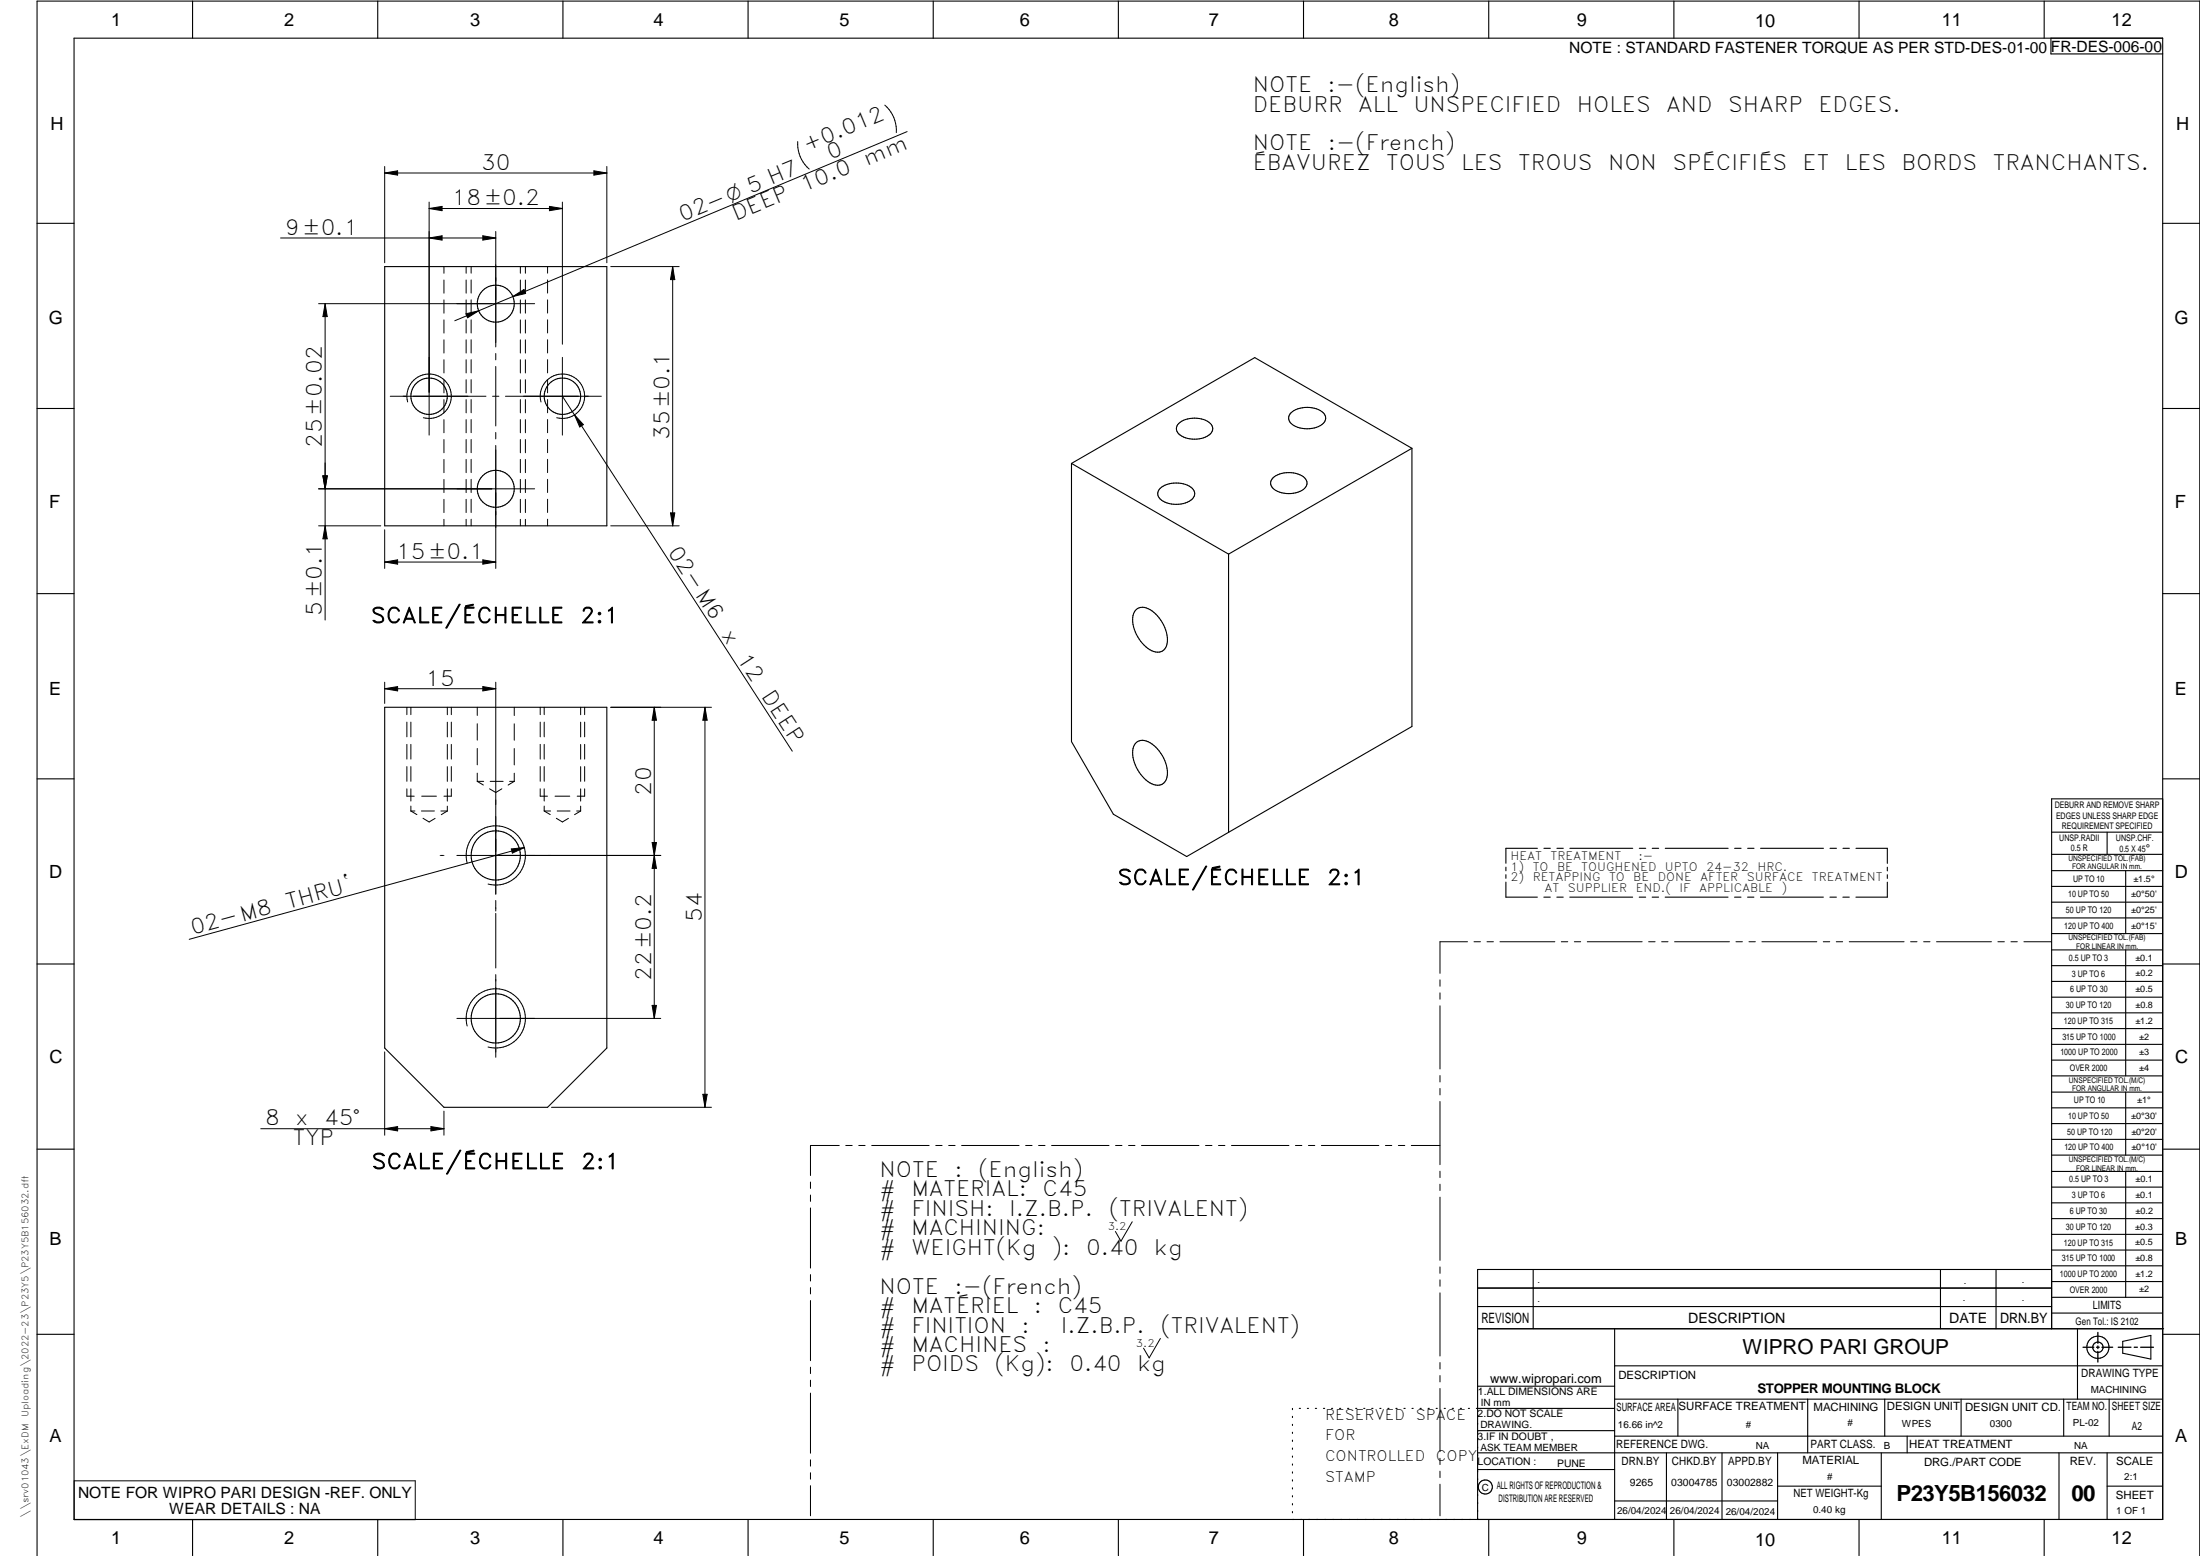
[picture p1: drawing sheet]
<svg xmlns="http://www.w3.org/2000/svg" width="594mm" height="420mm" viewBox="0 0 594 420" stroke-linecap="round" stroke-linejoin="round" font-family="sans-serif">
<g fill="none" stroke="#000" stroke-width=".3">
<path d="M20 10.3h564v400h-564zM52 .3v10M102 .3v10M152 .3v10M202 .3v10M252 .3v10M302 .3v10M352 .3v10M402 .3v10M452 .3v10M502 .3v10M552 .3v10"/>
<path d="M553.8 10.3v4.3h30.2M10 60.3h10M103.9 72h60v70h-60zM584 60.3h10M10 110.3h10M318.3 114.3a6.9 6.9 0 0 1 8.8 .4 2.25 2.25 0 0 1-1.5 3.3 7 7 0 0 1-7.6-1.2l-.3-.7v-.7zM348.7 111.4a7.1 7.1 0 0 1 8.9 .4 2.27 2.27 0 0 1-1.6 3.4 7.1 7.1 0 0 1-7.6-1.2l-.4-.7v-.8zM584 110.3h10M289.3 125.1l42.5 24.5M289.3 125.1v75.2l11.3 19.6 19.9 11.4 11.3-6.6M313.3 131.9a7.1 7.1 0 0 1 8.9 .3 2.26 2.26 0 0 1-1.5 3.4 7 7 0 0 1-7.7-1.2l-.4-1.1 .2-.7zM343.8 129a6.9 6.9 0 0 1 8.8 .4 2.21 2.21 0 0 1-1.6 3.3 6.9 6.9 0 0 1-7.5-1.2l-.4-1 .2-.8z"/>
<path d="M381.3 121.1v75.1l-49.5 28.5M381.3 121.1l-42.5-24.5-49.5 28.5M381.3 121.1l-49.5 28.5M331.8 149.6v75.1M10 160.3h10M306.9 164.5a3.6 3.6 0 0 1 4.7 .9 9.6 9.6 0 0 1 3.4 9 2.77 2.77 0 0 1-4.4 1.1 9.7 9.7 0 0 1-4.5-9.8zM584 160.3h10M103.9 191h60v92l-16 16h-28l-16-16zM10 210.3h10M306.9 200.5a3.7 3.7 0 0 1 4.7 .8 9.5 9.5 0 0 1 3.4 9 2.76 2.76 0 0 1-4.4 1.1 9.7 9.7 0 0 1-4.5-9.8zM584 215.7h-30v143.1M584 210.3h10"/>
<path d="M406.6 234.1v1M406.6 236.2v1M406.6 238.2v4.1h8.5M415.2 229.1h-8.6v4M416.9 229.1h1.7M420.4 229.1h1.7M423.9 229.1h17M442.7 229.1h1.7M446.2 229.1h1.7M449.7 229.1h17M468.4 229.1h1.7M471.9 229.1h1.7"/>
<path d="M475.4 229.1h17M494.2 229.1h1.7M497.7 229.1h1.7M501.2 229.1h8.4v4M509.6 238.2v4.1h-8.4M509.6 234.2v1M509.6 236.2v1M554 230.7h30M554 224.7h30M554 235.1h30M554 239.4h30M569 224.7v6"/>
<path d="M574 235.1v17M416.9 242.3h1.7M420.4 242.3h1.7M423.9 242.3h17M442.7 242.3h1.7M446.1 242.3h1.8M449.7 242.3h16.9M468.4 242.3h1.7M471.9 242.3h1.7M475.4 242.3h17M494.2 242.3h1.7M497.6 242.3h1.8"/>
<path d="M554 243.6h30M554 247.9h30M554 252.1h30M554 256.5h30M574 256.5v34M10 260.3h10M554 260.8h30M554 265h30M554 269.3h30M554 273.5h30M554 277.7h30M584 260.3h10"/>
<path d="M554 282h30M554 286.3h30M554 290.5h30M554 294.9h30M554 299.1h30M574 294.9v17M10 310.3h10M554 303.4h30M554 307.7h30M554 311.9h30M554 316.3h30M574 316.3v34"/>
<path d="M584 310.3h10M554 320.5h30M554 324.8h30M554 329.1h30M554 333.3h30M554 337.5h30M399 358.8h185.3M399 352.8h155M399 347.8h155M414 342.8v16M436 358.8v51.5M524 342.8v16"/>
<path d="M539 342.8v16M554 342.8h-155v67.5M554 341.8h30M554 346.1h30M554 350.3h30M554 354.6h30M561 358.8v19M10 360.3h10M399 374.3h37M436 368.8h148M436 377.8h148M453.1 377.8v10"/>
<path d="M488.1 377.8v14.5M508.9 377.8v10M529.6 377.8v10M557.3 377.8v10M569.5 377.8v10M573.2 362.2l7.6-1.6v6.4l-7.6-1.6zM584 360.3h10M349 380.3v.3M349 382.4v.4M349 384.6v.3M349 386.7v.4M349 388.9v.3"/>
<path d="M349 391v.4M349 393.2v.3M349 395.3v.3M349 397.4v.4M349 399.6v.3M350.9 380.3h.3M353 380.3h.3M355.2 380.3h.3M357.4 380.3h.3M359.6 380.3h.3M361.7 380.3h.3M363.9 380.3h.3"/>
<path d="M366.1 380.3h.3M368.3 380.3h.3M370.4 380.3h.3M372.6 380.3h.3M374.8 380.3h.3M376.9 380.3h.4M379.1 380.3h.3M381.3 380.3h.3M383.4 380.3h.4M385.6 380.3h.4M387.8 380.3h.3M390 380.3h.3"/>
<path d="M392.1 380.3h.4M394.3 380.3h.4M396.5 380.3h.3M399 396.8h37M399 392.3h185M399 386.3h37M436 387.8h148M436 380.3h-37.3M450 392.3v18M465 392.3v18M480 392.3v18M508 392.3v18"/>
<path d="M515 387.8v4.5M556 392.3v18M569 392.3v18M52 410.3v9.8M102 410.3v9.8M152 410.3v9.8M202 410.3v9.8M252 410.3v9.8M302 410.3v9.8M349 401.7v.4M349 403.9v.3M349 406v.4"/>
<path d="M349 408.2v.3M352 410.3v9.8M402 410.3v9.8M436 405.3h44M452 410.3v9.8M480 401.3h28M502 410.3v9.8M552 410.3v9.8M569 401.3h15M10 420.1v-419.8h584v419.8"/>
<circle cx="133.9" cy="82" r="5"/>
<circle cx="115.9" cy="107" r="4.9"/>
<circle cx="151.9" cy="107" r="4.9"/>
<circle cx="133.9" cy="132" r="5"/>
<circle cx="133.9" cy="231" r="6.6"/>
<circle cx="133.9" cy="275" r="6.6"/>
<circle cx="566.5" cy="363.8" r="1.4"/>
<circle cx="566.5" cy="363.8" r="3"/>
<circle cx="401.1" cy="401.5" r="1.91"/>
</g>
<g fill="none" stroke="#000" stroke-width=".27">
<path d="M215.4 38.2a9 9 0 0 0 3.1 7.5M238.9 28.4a9 9 0 0 1 3.1 7.4M245 35.5l-106.5 44.6M103.9 46.7l3.5-.6v1.2zM103.9 45v26M103.9 46.7h60M115.9 54.6v62.9M115.9 56.3h36M115.9 56.3l3.5-.6v1.2zM148.4 55.7l3.5 .6-3.5 .6zM151.9 54.6v38.3M160.4 46.1l3.5 .6-3.5 .6z"/>
<path d="M163.9 45v26M75.8 64.3h58.1M115.9 64.3l3.5-.6v1.1zM119.9 72v1.8M119.9 75.6v3.6M125.9 72v1.8M125.9 75.6v3.6M127.2 72v1.8M127.2 75.6v3.5M130.4 63.7l3.5 .6-3.5 .5zM133.9 62.5v31.2M140.5 72v1.8"/>
<path d="M140.5 75.6v3.6M141.9 72v1.8M141.9 75.6v3.6M147.9 72v1.8M147.9 75.6v3.5M164.9 72h18.5M181.6 72l.6 3.5h-1.1zM181.6 72v70M86 82h58.4M87.8 82v85.4M87.8 82l.6 3.5h-1.2zM119.9 81v3.6"/>
<path d="M119.9 86.4v3.5M119.9 91.8v3.5M119.9 97.1v3.6M125.8 84.7l3.5-.8-3 1.9zM125.9 81v3.6M125.9 86.4v3.5M125.9 91.8v3.5M125.9 97.1v3.6M127.2 81v3.5M127.2 86.4v3.5M127.2 91.7v3.6M127.2 97.1v3.6"/>
<path d="M133.9 95.5v1.7M133.9 99v16M138.5 80.1l-15.7 6.5M138.5 80.1l3-1.9 .4 1zM140.5 81v3.6M140.5 86.4v3.5M140.5 91.8v3.5M140.5 97.1v3.6M141.9 81v3.6M141.9 86.4v3.5M141.9 91.8v3.5M141.9 97.1v3.6"/>
<path d="M147.9 81v3.5M147.9 86.4v3.5M147.9 91.7v3.6M147.9 97.1v3.6M151.9 96.5v21M110.1 108.5a6 6 0 0 1 5.3-7.5 6 6 0 0 1 6.5 6.5 6 6 0 0 1-7.6 5.3M119.9 102.5v3.6M119.9 107.9v3.6M119.9 113.3v3.6M119.9 118.7v3.6M125.9 102.5v3.6M125.9 107.9v3.6"/>
<path d="M125.9 113.3v3.6M125.9 118.7v3.6M127.2 102.5v3.6M127.2 107.9v3.6M127.2 113.3v3.5M127.2 118.7v3.5M131.2 107h-25.8M133 107h1.7M133.9 116.8v1.7M136.5 107h25.9M140.5 102.5v3.6M140.5 107.9v3.6"/>
<path d="M140.5 113.3v3.6M140.5 118.7v3.6M141.9 102.5v3.6M141.9 107.9v3.6M141.9 113.3v3.6M141.9 118.7v3.6M146.1 108.5a6 6 0 0 1 3.6-7.1 6 6 0 0 1 7.5 2.9 6 6 0 0 1-2.1 7.7M147.9 102.5v3.6M147.9 107.9v3.6M147.9 113.3v3.5M147.9 118.7v3.5M151.9 107l62 95.8"/>
<path d="M155.1 112l-1.9 .9-1.5 .1-1.4-.2M155.1 112l2.4 2.7-1 .6zM86 132h58.4M87.2 128.5h1.2l-.6 3.5zM119.9 124.1v3.5M119.9 129.5v3.5M119.9 134.8v3.6M125.9 124.1v3.5M125.9 129.5v3.5M125.9 134.8v3.6M127.2 124v3.6M127.2 129.4v3.6"/>
<path d="M127.2 134.8v3.6M133.9 120.3v33.2M140.5 124.1v3.5M140.5 129.5v3.5M140.5 134.8v3.6M141.9 124.1v3.5M141.9 129.5v3.5M141.9 134.8v3.6M147.9 124v3.6M147.9 129.4v3.6M147.9 134.8v3.6M181.1 138.5h1.1l-.6 3.5z"/>
<path d="M86 142h16.8M87.8 142l.6 3.5h-1.2zM103.9 151.8l3.5-.6v1.1zM103.9 143v10.5M103.9 151.8h30M119.9 140.2v1.8M125.9 140.2v1.8M127.2 140.2v1.8M130.4 151.2l3.5 .6-3.5 .5zM140.5 140.2v1.8M141.9 140.2v1.8M147.9 140.2v1.8"/>
<path d="M164.9 142h18.5M103.9 186h30M103.9 186l3.5-.6v1.2zM103.9 184.2v5.7M109.9 191v2M109.9 195v4M110.9 191v2M110.9 195v4M120.8 191v2M120.8 195v4M121.9 191v2M121.9 195v4"/>
<path d="M128.9 191v2.2M128.9 195.4v4.5M130.4 185.4l3.5 .6-3.5 .6zM133.9 184.2v57.3M138.9 191v2.2M138.9 195.5v4.4M145.9 191v2M145.9 195v4M147 191v2M147 195v4M156.8 191v2M156.8 195v4"/>
<path d="M157.9 191v2M157.9 195v4M164.9 191h27.2M176.7 191l.6 3.5h-1.2zM176.7 191v84M190.4 191v108M190.4 191l.6 3.5h-1.2zM109.9 201v4M109.9 207v4M109.9 213v2h2M110.9 217.7v1.3M110.9 201v4"/>
<path d="M110.9 207v4M110.9 213v3.3M110.9 219l1.7 1M110.9 219h1.1M113.8 219h3.5M113.9 215h3.9M119.1 219h1.7M120.8 217.7v1.3M120.8 219l-1.6 1M120.8 201v4M120.8 207v4M120.8 213v3.3"/>
<path d="M121.9 201v4M121.9 207v4M121.9 213v2h-2M128.9 202.1v4.4M128.9 208.8v2.2M128.9 211l1.6 1M128.9 211h1.7M132.4 211h3.5M133.9 217h.1M135.5 213l-1.6 1-1.7-1M137.6 211h1.3M138.9 202.1v4.4"/>
<path d="M138.9 208.8v2.2M138.9 211l-1.7 1M145.9 213v2h1.9M145.9 201v4M145.9 207v4M147 217.7v1.3M147 201v4M147 207v4M147 213v3.3M147 219l1.6 1M147 219h1.7M149.9 215h4"/>
<path d="M150.5 219h3.4M155.7 219h1.1M156.8 217.7v1.3M156.8 219l-1.7 1M156.8 201v4M156.8 207v4M156.8 213v3.3M157.9 213v2h-2M157.9 201v4M157.9 207v4M114.2 221l1.7 1 1.6-1M118.9 231h.1"/>
<path d="M119 231h.7M119.8 231h.1M123.4 231h55M126.1 233.1a8 8 0 0 1 7.1-10.1 8 8 0 0 1 8.6 8.7 8 8 0 0 1-10 7M138.1 229.2l3.5-.3-3.2 1.5zM141.6 228.9l-90.5 24.7M150.2 221l1.7 1 1.6-1M176.1 227.5h1.2l-.6 3.5zM176.7 231l.6 3.5h-1.2zM133.9 245h.1M133.9 243.1v1.8M133.9 245.1v.7"/>
<path d="M133.9 245.9v.1M133.9 246.6v14.8M396.3 254.3h-7.5v8.5M398 254.3h1.8M401.5 254.3h1.8M405 254.3h14.9M421.6 254.3h1.7M425.1 254.3h1.7M428.6 254.3h14.8M445.2 254.3h1.7M448.7 254.3h1.7M452.2 254.3h14.8"/>
<path d="M468.8 254.3h1.7M472.3 254.3h1.7M475.8 254.3h14.8M492.4 254.3h1.7M495.9 254.3h1.7M499.4 254.3h14.8M515.9 254.3h1.8M519.4 254.3h1.8M522.9 254.3h14.9M539.5 254.3h1.7M543 254.3h1.7M546.5 254.3h7.4"/>
<path d="M123.4 275h55M126.1 277.1a8 8 0 0 1 7.1-10.1 8 8 0 0 1 8.6 8.7 8 8 0 0 1-10 7M133.9 263.2v22.3M176.1 271.5h1.2l-.6 3.5zM388.8 264.6v1.7M388.8 268.1v1.7M388.8 271.6v17M103.9 284v22.5M148.9 299h43.2M189.8 295.5h1.2l-.6 3.5zM388.8 290.4v1.8M388.8 293.9v1.8"/>
<path d="M388.8 297.4v17.1M70.4 304.8h49.5M103.9 304.8l3.5-.6v1.2zM116.4 304.2l3.5 .6-3.5 .6zM119.9 300v6.5M218.9 319.2v1.7M226.6 309.3h-7.7v8.1M228.4 309.3h1.7M231.9 309.3h1.7M235.4 309.3h15.5M252.7 309.3h1.7M256.2 309.3h1.7"/>
<path d="M259.7 309.3h15.5M277 309.3h1.7M280.5 309.3h1.7M284 309.3h15.5M301.2 309.3h1.8M304.8 309.3h1.7M308.2 309.3h15.6M325.5 309.3h1.8M329 309.3h1.8M332.5 309.3h15.6M349.8 309.3h1.8M353.3 309.3h1.7"/>
<path d="M356.8 309.3h15.5M374.1 309.3h1.7M377.6 309.3h1.7M381.1 309.3h7.7M388.8 316.3v1.7M388.8 319.8v1.7M218.9 322.7v1.7M218.9 326.2v16.2M305.7 329.9l-3 5.3-1.5-2.7M388.8 323.3v17M218.9 344.2v1.7M218.9 347.7v1.7"/>
<path d="M218.9 351.2v16.2M388.8 342.1v1.7M388.8 345.6v1.7M388.8 349.1v17.1M218.9 369.2v1.7M218.9 372.7v1.7M218.9 376.2v16.2M313.3 361.4l-3 5.3-1.5-2.7M388.8 367.9v1.8M388.8 371.4v1.7M388.8 374.9v17.1M20 399.9h92.1v10.5h-92.1z"/>
<path d="M218.9 394.2v1.7M218.9 397.7v1.7M388.8 393.8v1.7M388.8 397.3v1.7M218.9 401.2v8.1M388.8 400.8v8.5"/>
</g>
<path d="M566.5 359.8v2.9M562.5 363.8h2.9M566.1 363.8h.8M566.5 363.5v.7M566.5 364.9v2.9M567.6 363.8h2.9M572 363.8h3.4M576.3 363.8h.9M578.1 363.8h3.4" fill="none" stroke="#000" stroke-width=".36"/>
<g fill="#000">
<path d="M103.9 46.7l3.5-.6v1.2zM115.9 56.3l3.5-.6v1.2zM148.4 55.7l3.5 .6-3.5 .6zM160.4 46.1l3.5 .6-3.5 .6zM115.9 64.3l3.5-.6v1.1zM130.4 63.7l3.5 .6-3.5 .5zM138.5 80.1l3-1.9 .4 1zM181.6 72l.6 3.5h-1.1zM87.8 82l.6 3.5h-1.2zM125.8 84.7l3.5-.8-3 1.9zM155.1 112l2.4 2.7-1 .6zM87.2 128.5h1.2l-.6 3.5z"/>
<path d="M181.1 138.5h1.1l-.6 3.5zM87.8 142l.6 3.5h-1.2zM103.9 151.8l3.5-.6v1.1zM130.4 151.2l3.5 .6-3.5 .5zM103.9 186l3.5-.6v1.2zM130.4 185.4l3.5 .6-3.5 .6zM176.7 191l.6 3.5h-1.2zM190.4 191l.6 3.5h-1.2zM138.1 229.2l3.5-.3-3.2 1.5zM176.1 227.5h1.2l-.6 3.5zM176.7 231l.6 3.5h-1.2zM176.1 271.5h1.2l-.6 3.5z"/>
<path d="M189.8 295.5h1.2l-.6 3.5zM103.9 304.8l3.5-.6v1.2zM116.4 304.2l3.5 .6-3.5 .6z"/>
</g>
<g font-size="6">
<text x="512.1" y="405.2">P23Y5B156032</text>
<text x="559.4" y="405.2">00</text>
</g>
<g font-size="5.7">
<text x="338.3" y="24.9">NOTE</text>
<text x="358.5" y="24.9">:-(English)</text>
<text x="338.3" y="30.1">DEBURR</text>
<text x="366.8" y="30.1">ALL</text>
<text x="381.7" y="30.1">UNSPECIFIED</text>
<text x="425.8" y="30.1">HOLES</text>
<text x="449.9" y="30.1">AND</text>
<text x="466.6" y="30.1">SHARP</text>
<text x="491.1" y="30.1">EDGES.</text>
<text x="217.9" y="41" transform="rotate(-23 217.9 41)">+0.012</text>
<text x="338.3" y="40.6">NOTE</text>
<text x="358.5" y="40.6">:-(French)</text>
<text x="129.9" y="45.8">30</text>
<text x="224.2" y="43.3" transform="rotate(-23 224.2 43.3)">0</text>
<text x="234.1" y="44.9" transform="rotate(-23 234.1 44.9)">mm</text>
<text x="338.3" y="45.9">ÉBAVUREZ</text>
<text x="374.3" y="45.9">TOUS</text>
<text x="394.6" y="45.9">LES</text>
<text x="409.9" y="45.9">TROUS</text>
<text x="434.2" y="45.9">NON</text>
<text x="451.6" y="45.9">SPÉCIFIÉS</text>
<text x="486.8" y="45.9">ET</text>
<text x="498.2" y="45.9">LES</text>
<text x="513.5" y="45.9">BORDS</text>
<text x="538.1" y="45.9">TRANCHANTS.</text>
<text x="217.2" y="51.9" transform="rotate(-23 217.2 51.9)">10.0</text>
<text x="122" y="55.4">18±0.2</text>
<text x="184.3" y="60" transform="rotate(-23 184.3 60)">02-O 5 H7</text>
<text x="198.7" y="59.6" transform="rotate(-23 198.7 59.6)">DEEP</text>
<text x="77" y="63.4">9±0.1</text>
<text x="180.8" y="118.9" transform="rotate(-90 180.8 118.9)">35±0.1</text>
<text x="86.9" y="120.8" transform="rotate(-90 86.9 120.8)">25±0.02</text>
<text x="180.1" y="149" transform="rotate(57 180.1 149)">02-M6</text>
<text x="107" y="150.9">15±0.1</text>
<text x="86.9" y="166.2" transform="rotate(-90 86.9 166.2)">5±0.1</text>
<text x="100.2" y="168.2">SCALE/ÉCHELLE</text>
<text x="156.7" y="168.2">2:1</text>
<text x="194.6" y="171.4" transform="rotate(57 194.6 171.4)">x</text>
<text x="198.9" y="177.9" transform="rotate(57 198.9 177.9)">12</text>
<text x="114.9" y="185.1">15</text>
<text x="205.5" y="188" transform="rotate(57 205.5 188)">DEEP</text>
<text x="175.8" y="214.9" transform="rotate(-90 175.8 214.9)">20</text>
<text x="301.8" y="238.9">SCALE/ÉCHELLE</text>
<text x="358.3" y="238.9">2:1</text>
<text x="77.8" y="245.5" transform="rotate(-15 77.8 245.5)">THRU`</text>
<text x="189.5" y="248.9" transform="rotate(-90 189.5 248.9)">54</text>
<text x="52" y="252.5" transform="rotate(-15 52 252.5)">02-M8</text>
<text x="175.8" y="264.9" transform="rotate(-90 175.8 264.9)">22±0.2</text>
<text x="71.6" y="303.9">8</text>
<text x="79.7" y="303.9">x</text>
<text x="87.5" y="303.9">45°</text>
<text x="79.1" y="309.2">TYP</text>
<text x="100.3" y="315.6">SCALE/ÉCHELLE</text>
<text x="156.9" y="315.6">2:1</text>
<text x="237.5" y="317.8">NOTE</text>
<text x="257.7" y="317.8">:</text>
<text x="264.2" y="317.8">(English)</text>
<text x="237.5" y="323.1">#</text>
<text x="246.1" y="323.1">MATERIAL:</text>
<text x="281.5" y="323.1">C45</text>
<text x="237.5" y="328.3">#</text>
<text x="246.1" y="328.3">FINISH:</text>
<text x="272.5" y="328.3">I.Z.B.P.</text>
<text x="299.4" y="328.3">(TRIVALENT)</text>
<text x="237.5" y="333.6">#</text>
<text x="246.1" y="333.6">MACHINING:</text>
<text x="237.5" y="338.8">#</text>
<text x="246.1" y="338.8">WEIGHT(Kg</text>
<text x="284" y="338.8">):</text>
<text x="293.3" y="338.8">0.40</text>
<text x="311.6" y="338.8">kg</text>
<text x="237.5" y="349.3">NOTE</text>
<text x="257.7" y="349.3">:-(French)</text>
<text x="237.5" y="354.6">#</text>
<text x="237.5" y="359.8">#</text>
<text x="246.1" y="354.6">MATÉRIEL</text>
<text x="246.1" y="359.8">FINITION</text>
<text x="275.9" y="359.8">:</text>
<text x="279.2" y="354.6">:</text>
<text x="285.6" y="354.6">C45</text>
<text x="286.5" y="359.8">I.Z.B.P.</text>
<text x="313.4" y="359.8">(TRIVALENT)</text>
<text x="237.5" y="365.1">#</text>
<text x="246.1" y="365.1">MACHINES</text>
<text x="281.6" y="365.1">:</text>
<text x="237.5" y="370.3">#</text>
<text x="246.1" y="370.3">POIDS</text>
<text x="268.6" y="370.3">(Kg):</text>
<text x="288.8" y="370.3">0.40</text>
<text x="307.1" y="370.3">kg</text>
</g>
<text font-size="5.6" x="470.5" y="365.5">WIPRO PARI GROUP</text>
<g font-size="4.9">
<text x="30" y="7">1</text>
<text x="76.7" y="7">2</text>
<text x="127" y="7">3</text>
<text x="176.5" y="7">4</text>
<text x="226.7" y="7">5</text>
<text x="275.4" y="7">6</text>
<text x="326.4" y="7">7</text>
<text x="375" y="7">8</text>
<text x="425.8" y="7">9</text>
<text x="473.9" y="7.4">10</text>
<text x="524.3" y="7">11</text>
<text x="570.2" y="7">12</text>
<text x="13.6" y="35.2">H</text>
<text x="587.6" y="35.2">H</text>
<text x="13.2" y="87.5">G</text>
<text x="587.2" y="87.5">G</text>
<text x="13.3" y="137.1">F</text>
<text x="587.3" y="137.1">F</text>
<text x="13.3" y="187.6">E</text>
<text x="587.3" y="187.6">E</text>
<text x="13.3" y="237">D</text>
<text x="587.3" y="237">D</text>
<text x="13.4" y="287.1">C</text>
<text x="587.4" y="287.1">C</text>
<text x="13.4" y="336.3">B</text>
<text x="587.4" y="336.3">B</text>
<text x="13.4" y="389.3">A</text>
<text x="587.4" y="389.3">A</text>
<text x="30" y="417">1</text>
<text x="76.7" y="417">2</text>
<text x="127" y="417">3</text>
<text x="176.5" y="417">4</text>
<text x="226.7" y="417">5</text>
<text x="275.4" y="417">6</text>
<text x="326.4" y="417">7</text>
<text x="375" y="417">8</text>
<text x="425.8" y="417">9</text>
<text x="473.9" y="417.4">10</text>
<text x="524.3" y="417">11</text>
<text x="570.2" y="417">12</text>
</g>
<g font-size="4.2">
<text x="423.7" y="14.3">NOTE : STANDARD FASTENER TORQUE AS PER STD-DES-01-00</text>
<text x="553.8" y="14">FR-DES-006-00</text>
<text x="21.1" y="404.4">NOTE FOR WIPRO PARI DESIGN -REF. ONLY</text>
<text x="45.7" y="408.9">WEAR DETAILS : NA</text>
</g>
<g font-size="3.9">
<text x="357.8" y="383.4">RESERVED</text>
<text x="382.3" y="383.4">SPACE</text>
<text x="357.8" y="388.9">FOR</text>
<text x="357.8" y="394.5">CONTROLLED</text>
<text x="387.8" y="394.5">COPY</text>
<text x="357.8" y="400.1">STAMP</text>
</g>
<g font-size="3.8">
<text x="400.1" y="357.1">REVISION</text>
<text x="455.9" y="357.1">DESCRIPTION</text>
<text x="526.4" y="357.1">DATE</text>
<text x="540.1" y="357.1">DRN.BY</text>
</g>
<text font-size="3.6" x="474.6" y="376.2">STOPPER MOUNTING BLOCK</text>
<text font-size="3.5" x="402.4" y="373.3">www.wipropari.com</text>
<g font-size="3.1">
<text x="407.9" y="232.2">HEAT</text>
<text x="418.7" y="232.2">TREATMENT</text>
<text x="442.4" y="232.2">:-</text>
<text x="407.9" y="235.1">1)</text>
<text x="407.9" y="238">2)</text>
<text x="413.9" y="238">RETAPPING</text>
<text x="413.9" y="235.1">TO</text>
<text x="420.4" y="235.1">BE</text>
<text x="427" y="235.1">TOUGHENED</text>
<text x="434.5" y="238">TO</text>
<text x="441.1" y="238">BE</text>
<text x="447.6" y="238">DONE</text>
<text x="449.6" y="235.1">UPTO</text>
<text x="459.1" y="238">AFTER</text>
<text x="460.7" y="235.1">24-32</text>
<text x="471.7" y="238">SURFACE</text>
<text x="474.6" y="235.1">HRC.</text>
<text x="489.3" y="238">TREATMENT</text>
<text x="417" y="240.9">AT</text>
<text x="423.4" y="240.9">SUPPLIER</text>
<text x="441.7" y="240.9">END.(</text>
<text x="453.6" y="240.9">IF</text>
<text x="458.8" y="240.9">APPLICABLE</text>
<text x="481.1" y="240.9">)</text>
<text x="565.2" y="353.5">LIMITS</text>
<text x="562" y="371.7">DRAWING TYPE</text>
<text x="437" y="372.3">DESCRIPTION</text>
<text x="436.5" y="380.9">SURFACE AREA</text>
<text x="453.3" y="380.9">SURFACE TREATMENT</text>
<text x="489.7" y="380.9">MACHINING</text>
<text x="509.5" y="380.9">DESIGN UNIT</text>
<text x="530.6" y="380.9">DESIGN UNIT CD.</text>
<text x="558" y="380.7">TEAM NO.</text>
<text x="570.3" y="380.7">SHEET SIZE</text>
<text x="575.6" y="386.1">A2</text>
<text x="436.4" y="391.1">REFERENCE DWG.</text>
<text x="437.9" y="395.5">DRN.BY</text>
<text x="451.5" y="395.5">CHKD.BY</text>
<text x="466.6" y="395.5">APPD.BY</text>
<text x="486.7" y="395.4">MATERIAL</text>
<text x="488.9" y="391">PART CLASS.</text>
<text x="515.6" y="391">HEAT TREATMENT</text>
<text x="519.6" y="395.9">DRG./PART CODE</text>
<text x="558.9" y="395.6">REV.</text>
<text x="571.4" y="395.6">SCALE</text>
<text x="484.3" y="404.3">NET WEIGHT-Kg</text>
<text x="571.4" y="404.7">SHEET</text>
</g>
<text font-size="3" x="579.5" y="230.1">°</text>
<g font-size="2.8">
<text x="299.1" y="332.1">3.2</text>
<text x="560.5" y="357.7">Gen Tol.: IS 2102</text>
<text x="306.7" y="363.6">3.2</text>
<text x="399.1" y="376.7">1.ALL DIMENSIONS ARE</text>
<text x="399" y="382.7">2.DO NOT SCALE</text>
<text x="399" y="388.7">3.IF IN DOUBT ,</text>
<text x="399" y="395.5">LOCATION :</text>
<text x="420.5" y="396">PUNE</text>
<text x="440.2" y="401.3">9265</text>
<text x="451.3" y="401.2">03004785</text>
<text x="466.3" y="401.3">03002882</text>
<text x="404.2" y="402">ALL RIGHTS OF REPRODUCTION &amp;</text>
<text x="404.7" y="405.4">DISTRIBUTION ARE RESERVED</text>
</g>
<g font-size="2.7">
<text x="564.6" y="376.2">MACHINING</text>
<text x="399.9" y="379.7">IN mm</text>
<text x="399.8" y="385.7">DRAWING.</text>
<text x="436.9" y="385.5">16.66 in^2</text>
<text x="471.4" y="385.6">#</text>
<text x="498.9" y="385.1">#</text>
<text x="513.6" y="385.3">WPES</text>
<text x="537.3" y="385.2">0300</text>
<text x="559.7" y="385.2">PL-02</text>
<text x="399.8" y="391.8">ASK TEAM MEMBER</text>
<text x="474.1" y="391.2">NA</text>
<text x="508.7" y="391.2">B</text>
<text x="560.1" y="391.2">NA</text>
<text x="493.4" y="399.6">#</text>
<text x="573.6" y="399.8">2:1</text>
<text x="400.1" y="402.5">C</text>
<text x="436.7" y="408.7">26/04/2024</text>
<text x="450.9" y="408.8">26/04/2024</text>
<text x="466" y="409">26/04/2024</text>
<text x="489.6" y="408.5">0.40 kg</text>
<text x="571.5" y="408.7">1 OF 1</text>
</g>
<g font-size="2.5">
<text x="559.2" y="229.9">0.5 R</text>
<text x="572.3" y="230.1">0.5 X 45</text>
<text x="559.4" y="323.5">3 UP TO 6</text>
<text x="558.9" y="327.8">6 UP TO 30</text>
<text x="557.8" y="332">30 UP TO 120</text>
<text x="415.2" y="346.4">.</text>
<text x="530.3" y="346.6">.</text>
<text x="545.9" y="346.4">.</text>
<text x="415.2" y="351.5">.</text>
<text x="530.1" y="351.3">.</text>
<text x="545.9" y="351.4">.</text>
</g>
<g font-size="2.4">
<text x="554.9" y="218.3">DEBURR AND REMOVE SHARP</text>
<text x="555.2" y="221.1">EDGES UNLESS SHARP EDGE</text>
<text x="556.1" y="227.2">UNSP.RADII</text>
<text x="556.8" y="223.8">REQUIREMENT SPECIFIED</text>
<text x="571.4" y="227">UNSP.CHF.</text>
<text x="559.8" y="238">UP TO 10</text>
<text x="576.1" y="238.1">±1.5°</text>
<text x="558.5" y="242.3">10 UP TO 50</text>
<text x="575.5" y="242.3">±0°50'</text>
<text x="557.4" y="250.8">120 UP TO 400</text>
<text x="557.9" y="246.5">50 UP TO 120</text>
<text x="575.5" y="250.8">±0°15'</text>
<text x="575.5" y="246.6">±0°25'</text>
<text x="558.7" y="259.4">0.5 UP TO 3</text>
<text x="559.5" y="263.7">3 UP TO 6</text>
<text x="576.6" y="259.4">±0.1</text>
<text x="576.6" y="263.7">±0.2</text>
<text x="559" y="268">6 UP TO 30</text>
<text x="576.6" y="268">±0.5</text>
<text x="557.9" y="272.2">30 UP TO 120</text>
<text x="576.6" y="272.2">±0.8</text>
<text x="556.9" y="280.7">315 UP TO 1000</text>
<text x="557.3" y="276.5">120 UP TO 315</text>
<text x="576.6" y="276.5">±1.2</text>
<text x="577.7" y="280.7">±2</text>
<text x="556.4" y="284.9">1000 UP TO 2000</text>
<text x="577.6" y="285">±3</text>
<text x="558.9" y="289.2">OVER 2000</text>
<text x="577.7" y="289.3">±4</text>
<text x="560" y="297.9">UP TO 10</text>
<text x="577.1" y="297.9">±1°</text>
<text x="558.5" y="302.1">10 UP TO 50</text>
<text x="575.5" y="302.2">±0°30'</text>
<text x="557.5" y="310.6">120 UP TO 400</text>
<text x="558.2" y="306.4">50 UP TO 120</text>
<text x="575.5" y="310.6">±0°10'</text>
<text x="575.5" y="306.4">±0°20'</text>
<text x="558.8" y="319.2">0.5 UP TO 3</text>
<text x="576.6" y="323.5">±0.1</text>
<text x="576.6" y="319.3">±0.1</text>
<text x="576.7" y="327.8">±0.2</text>
<text x="576.6" y="332">±0.3</text>
<text x="556.8" y="340.6">315 UP TO 1000</text>
<text x="557.3" y="336.3">120 UP TO 315</text>
<text x="576.6" y="336.3">±0.5</text>
<text x="576.6" y="340.6">±0.8</text>
<text x="556.2" y="344.8">1000 UP TO 2000</text>
<text x="576.6" y="344.8">±1.2</text>
<text x="558.9" y="349">OVER 2000</text>
<text x="577.7" y="349">±2</text>
<text x="7.7" y="382.7" transform="rotate(-90 7.7 382.7)">Uploading\2022-23\P23Y5\P23Y5B156032.dft</text>
<text x="7.7" y="409.9" transform="rotate(-90 7.7 409.9)">\\srv01043\ExDM</text>
</g>
<g font-size="2.1">
<text x="558.6" y="232.4">UNSPECIFIED TOL.(FAB)</text>
<text x="559.5" y="234.8">FOR ANGULAR IN mm.</text>
<text x="558.6" y="254">UNSPECIFIED TOL.(FAB)</text>
<text x="560.7" y="256.3">FOR LINEAR IN mm.</text>
<text x="558.7" y="292.4">UNSPECIFIED TOL.(M/C)</text>
<text x="559.6" y="294.7">FOR ANGULAR IN mm.</text>
<text x="558.7" y="313.8">UNSPECIFIED TOL.(M/C)</text>
<text x="560.6" y="316.2">FOR LINEAR IN mm.</text>
</g>
</svg>
